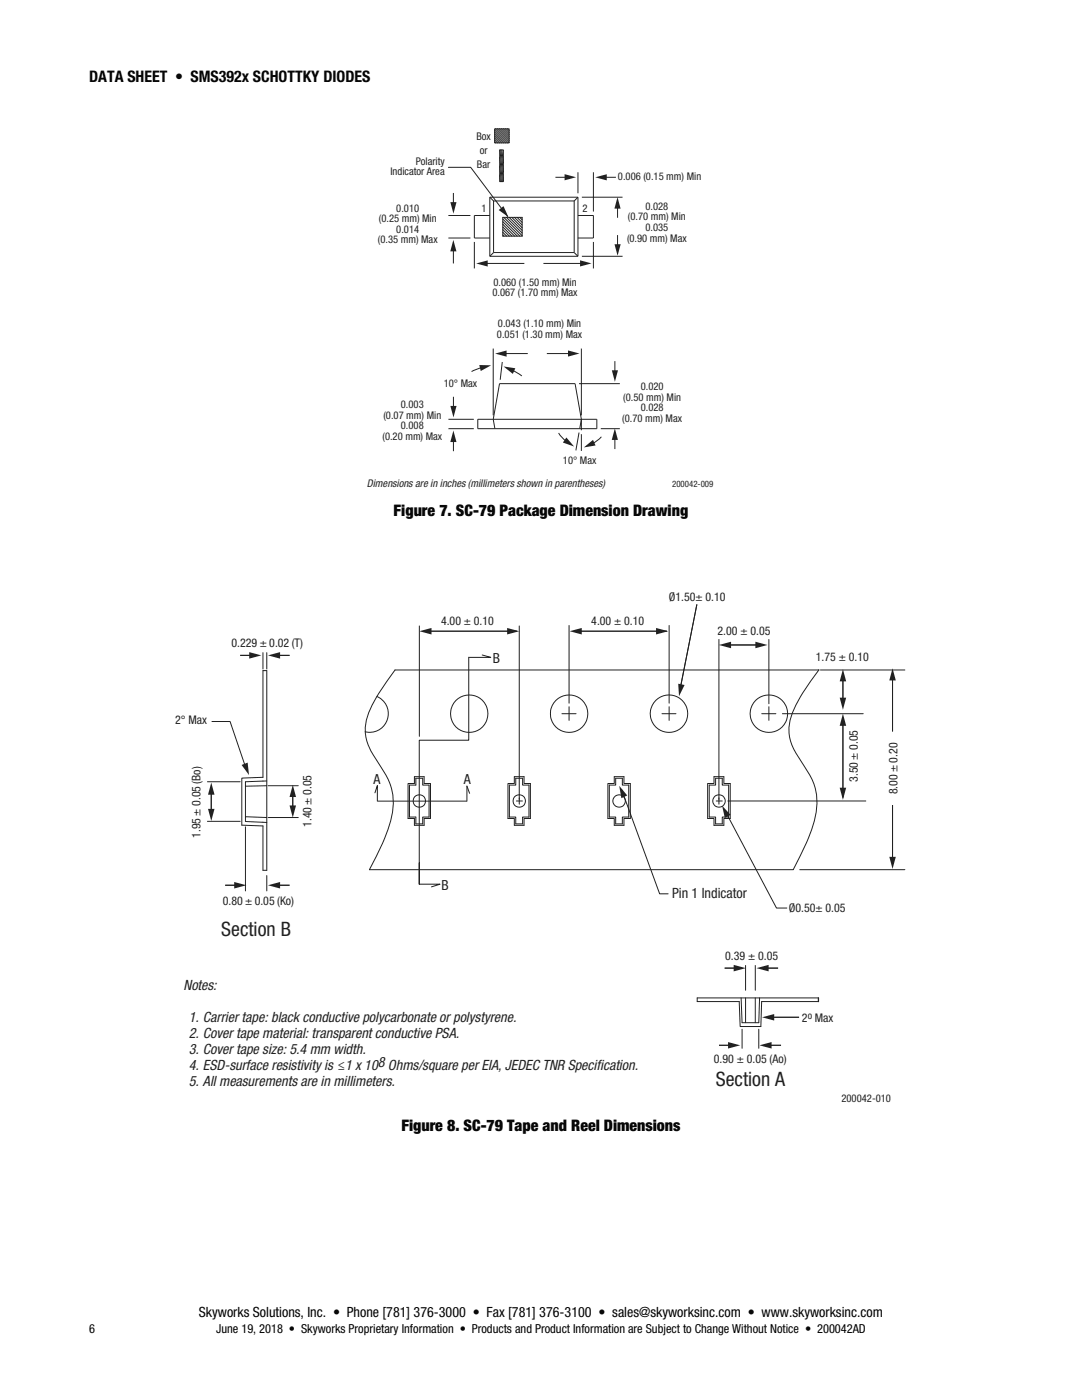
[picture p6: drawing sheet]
<svg xmlns="http://www.w3.org/2000/svg" width="216mm" height="279mm" viewBox="0 0 216 279" stroke-linecap="round" stroke-linejoin="round" font-family="sans-serif">
<path d="M99.5 41.9l1-.8 .9 2.2z" fill="#231f20"/>
<path d="M120 87.2l-1 .9-.8 .4" fill="none" stroke="#231f20" stroke-width=".2"/>
<path d="M116.5 89.3l1.8-1.5 .5 1.1z" fill="#231f20"/>
<path d="M111.5 86.4l.5 .8 1 .9" fill="none" stroke="#231f20" stroke-width=".2"/>
<path d="M113 87.3l1.6 1.8-2.3-.8z" fill="#231f20"/>
<path d="M96.2 73.4l-2.1 .7M115.5 86.3l-.6 3.6M116 83.7v2.2M116 86.7v3.3" fill="none" stroke="#231f20" stroke-width=".2"/>
<path d="M95.6 72.9h2.4l-2.1 1.1z" fill="#231f20"/>
<path d="M102.2 73.9l1.9 1.1" fill="none" stroke="#231f20" stroke-width=".2"/>
<path d="M100.5 73.1l2.3 .4-.5 1.1z" fill="#231f20"/>
<path d="M100.2 72.2l-.4 3.6M122.7 87.4v2.2" fill="none" stroke="#231f20" stroke-width=".2"/>
<path d="M122.7 85.5l.6 2.3h-1.2z" fill="#231f20"/>
<path d="M122.7 72.1v2.2" fill="none" stroke="#231f20" stroke-width=".2"/>
<path d="M122.1 73.9h1.2l-.6 2.3z" fill="#231f20"/>
<path d="M100.7 70.6h4.6M115.5 76.6h8.2M119.9 85.6h3.8" fill="none" stroke="#231f20" stroke-width=".2"/>
<path d="M98.8 70.6l2.3-.6v1.2z" fill="#231f20"/>
<path d="M109.1 70.6h4.7" fill="none" stroke="#231f20" stroke-width=".2"/>
<path d="M113.3 69.9l2.3 .7-2.3 .6z" fill="#231f20"/>
<path d="M90.5 79.2v2.2M98.4 69.6v13.3M116 69.6v13.3" fill="none" stroke="#231f20" stroke-width=".2"/>
<path d="M89.9 81h1.2l-.6 2.3z" fill="#231f20"/>
<path d="M90.5 87.8v2.2" fill="none" stroke="#231f20" stroke-width=".2"/>
<path d="M90.5 85.9l.6 2.3h-1.2z" fill="#231f20"/>
<path d="M123.2 46.9v2.3M89.5 83.7h5M89.5 85.6h5" fill="none" stroke="#231f20" stroke-width=".2"/>
<path d="M122.6 48.7h1.2l-.6 2.3z" fill="#231f20"/>
<path d="M123.2 41.2v2.3" fill="none" stroke="#231f20" stroke-width=".2"/>
<path d="M123.2 39.3l.6 2.3h-1.2z" fill="#231f20"/>
<path d="M110.8 35.4h2.3M116.1 39.4h8.1M116.1 51.2h8.1" fill="none" stroke="#231f20" stroke-width=".2"/>
<path d="M112.7 34.8l2.2 .6-2.2 .6z" fill="#231f20"/>
<path d="M120.7 35.4h2.2" fill="none" stroke="#231f20" stroke-width=".2"/>
<path d="M118.8 35.4l2.3-.6v1.2z" fill="#231f20"/>
<path d="M115.3 34.4v4.2M118.4 34.4v7.8M96.9 52.6h7.7" fill="none" stroke="#231f20" stroke-width=".2"/>
<path d="M95 52.6l2.3-.6v1.2z" fill="#231f20"/>
<path d="M108.4 52.6h7.8" fill="none" stroke="#231f20" stroke-width=".2"/>
<path d="M115.7 52l2.3 .6-2.3 .6z" fill="#231f20"/>
<path d="M90.5 38.5v2.3M94.6 48.3v5.3M118.4 48.3v5.3" fill="none" stroke="#231f20" stroke-width=".2"/>
<path d="M89.9 40.3h1.2l-.6 2.3z" fill="#231f20"/>
<path d="M90.5 49.7v2.9" fill="none" stroke="#231f20" stroke-width=".2"/>
<path d="M90.5 47.9l.6 2.3h-1.3z" fill="#231f20"/>
<g fill="none" stroke="#231f20" stroke-width=".2">
<path d="M89.5 33.4h4.4l7.4 9.8M97.7 39.4v11.8M97.7 39.4h17.6M97.7 39.4l.8 .7M98.7 27.9l.6 .6M98.7 27.1l1.4 1.4M98.7 28.3l.2 .2M98.7 27.5l1 1M98.7 26l2.6 2.5M98.7 26.7l1.8 1.8M98.7 26.3l2.2 2.2M98.7 25.7h2.9v2.8h-2.9z"/>
<path d="M98.9 25.7l2.7 2.8M99.3 25.7l2.3 2.4M99.6 25.7l2 2M99.7 29.9h.7v6.3h-.7zM99.7 34.9l.2 1.3M99.7 33.2l.4 3M99.7 31.4l.6 4.8M99.7 29.9l.7 6.2M99.9 29.9l.5 4.4M100 25.7l1.6 1.6M100.1 29.9l.3 2.6M100.4 25.7l1.2 1.2"/>
<path d="M100.8 25.7l.8 .8M101.2 25.7l.4 .4M115.3 39.4l-.7 .7M115.3 39.4v11.8M89.5 43h4.4M89.5 47.5h4.4M97.7 51.2h17.6M97.7 43h-3.1v4.5h3.1M98.5 50.4l-.8 .8M98.5 50.4h16.1M100.3 43.7l3.4 3.4M100.3 44.8l2.4 2.3"/>
<path d="M100.3 46.4l.8 .7M100.3 44.2l2.9 2.9M100.3 45.8l1.3 1.3M100.3 45.3l1.9 1.8M100.3 46.9l.3 .2M100.3 43.4h3.9v3.7h-3.9zM100.5 43.4l3.7 3.6M101.1 43.4l3.1 3.1M101.6 43.4l2.6 2.6M102.1 43.4l2.1 2M102.7 43.4l1.5 1.5M103.2 43.4l1 1"/>
<path d="M103.7 43.4l.5 .5M114.6 40.1v10.3M114.6 50.4l.7 .8M114.6 40.1h-16.1v10.3M115.3 43h3.1v4.5h-3.1M95.3 83.7h23.8v1.9h-23.8zM98.7 85.6l-.3-1.9 1.3-7.1h15.1l1.2 7.1-.3 1.9M42.3 144h3.6l3.2 9.3M144.6 161.6l10.3 19.6h2.1"/>
</g>
<path d="M83.7 126l2.4-.7v1.3z" fill="#231f20"/>
<path d="M85.1 126h18" fill="none" stroke="#231f20" stroke-width=".2"/>
<g fill="#231f20">
<path d="M101.2 125.3l2.4 .7-2.4 .6z"/>
<path d="M113.7 126l2.4-.7v1.3z"/>
</g>
<path d="M115.1 126h18" fill="none" stroke="#231f20" stroke-width=".2"/>
<g fill="#231f20">
<path d="M130.9 125.3l2.4 .7-2.4 .6z"/>
<path d="M143.5 128.7l2.4-.6v1.3z"/>
</g>
<path d="M144.6 128.7h7.5" fill="none" stroke="#231f20" stroke-width=".2"/>
<g fill="#231f20">
<path d="M150.7 128.1l2.4 .6-2.4 .7z"/>
<path d="M167.5 139.2h1.3l-.6 2.5z"/>
</g>
<path d="M168.2 134.5v6.1" fill="none" stroke="#231f20" stroke-width=".2"/>
<g fill="#231f20">
<path d="M168.2 133.6l.6 2.4h-1.3z"/>
<path d="M167.5 157.2h1.3l-.6 2.4z"/>
</g>
<path d="M168.2 143.2v15.9" fill="none" stroke="#231f20" stroke-width=".2"/>
<g fill="#231f20">
<path d="M168.2 142.4l.6 2.5h-1.3z"/>
<path d="M177.4 171h1.3l-.6 2.4z"/>
</g>
<path d="M178.1 134.7v11.3M178.1 160.7v11.2" fill="none" stroke="#231f20" stroke-width=".2"/>
<g fill="#231f20">
<path d="M178.1 133.4l.6 2.4h-1.3z"/>
<path d="M151 193.2l2.4-.6v1.3z"/>
</g>
<path d="M152.6 193.2h2.7" fill="none" stroke="#231f20" stroke-width=".2"/>
<path d="M152.1 203l2.4-.6v1.3z" fill="#231f20"/>
<path d="M144.6 193.2h2.7M153.7 203h5.7" fill="none" stroke="#231f20" stroke-width=".2"/>
<g fill="#231f20">
<path d="M146.4 192.6l2.4 .6-2.4 .7z"/>
<path d="M53.5 130.8l2.4-.7v1.3z"/>
</g>
<path d="M47.9 130.8h2.7M55.1 130.8h2.7" fill="none" stroke="#231f20" stroke-width=".2"/>
<g fill="#231f20">
<path d="M49.7 130.1l2.4 .7-2.4 .6z"/>
<path d="M53.5 176.7l2.4-.7v1.3z"/>
</g>
<path d="M44.9 176.7h2.7M55.1 176.7h2.7" fill="none" stroke="#231f20" stroke-width=".2"/>
<g fill="#231f20">
<path d="M46.7 176l2.5 .7-2.5 .6z"/>
<path d="M41.5 161.4h1.3l-.6 2.4z"/>
</g>
<path d="M42.2 157.9v4.3" fill="none" stroke="#231f20" stroke-width=".2"/>
<g fill="#231f20">
<path d="M42.2 156.2l.6 2.4h-1.3z"/>
<path d="M57.8 160.7h1.3l-.7 2.5z"/>
</g>
<path d="M58.4 157.7v4.3" fill="none" stroke="#231f20" stroke-width=".2"/>
<g fill="#231f20">
<path d="M58.4 156.6l.7 2.5h-1.3z"/>
<path d="M151.5 208.6l2.5-.6v1.3z"/>
</g>
<path d="M143.5 208.6h2.7M153.2 208.6h2.6" fill="none" stroke="#231f20" stroke-width=".2"/>
<g fill="#231f20">
<path d="M145.3 208l2.4 .6-2.4 .7z"/>
<path d="M139 120.7l-3.2 16.5z"/>
</g>
<path d="M139 120.7l-3.2 16.5" fill="none" stroke="#231f20" stroke-width=".2"/>
<g fill="#231f20">
<path d="M135.3 136.5l1.3 .2-1.1 2.2z"/>
<path d="M144.1 160.8l1.7 1.8-1.2 .6z"/>
<path d="M48.2 152.7l1.2-.5 .3 2.5z"/>
</g>
<path d="M93.5 131.2v16.5h-9.8v28.8v-4.3M96.2 130.7l1.7 .5h-4.3M74.8 158.2l.5-1.4v3.1M75.4 159.9h17.7M93.7 158.3l-.5-1.4v3M83.7 176.5h4.1l-1.7 .5" fill="none" stroke="#231f20" stroke-width=".2"/>
<path d="M123.6 156.8l1.6 2-1.2 .5z" fill="#231f20"/>
<g fill="none" stroke="#231f20" stroke-width=".2">
<path d="M52.5 133.8h.7v39.9h-.7v-8.9l-4.3-.1v-9.4l4.3-.2zM52.5 130.3v3.2M53.2 130.3v3.2M75.2 139a3.7 3.7 0 0 1 2.1 4.6 3.7 3.7 0 0 1-4.4 2.5M78.8 133.7h84.6a31.2 31.2 0 0 0-5.7 9.8 8.4 8.4 0 0 0 1.4 7.2 23.8 23.8 0 0 1 3.7 7 16 16 0 0 1-1.4 9.3l-3.1 6.6h-84.6a39.3 39.3 0 0 0 4.6-11.2 11.5 11.5 0 0 0-2.3-9.3 14.7 14.7 0 0 1-3.1-6.7 13.1 13.1 0 0 1 2.7-8zM83.7 124.9v22.1M103.6 124.9v35.6M113.6 124.8v15.5M133.5 124.8v15.5M143.5 127.6v32.9M153.4 127.6v12.8M163.4 133.7h.1"/>
<path d="M163.7 133.7h16.9M41.4 156h6.5M52.5 155.9h.1M53.2 156.8l-4.2 .1M53.2 155.9l-4.2 .1v7.9l4.2 .2M53.5 156.8h6M82.7 155h1.9v1.4h1.3v6.9h-1.3v1.4h-1.9v-1.4h-1.3v-6.9h1.3zM83 155.3h1.3v1.4h1.3v6.4h-1.3v1.3h-1.3v-1.3h-1.3v-6.4h1.3zM102.9 155.3h1.4v1.4h1.2v6.4h-1.2v1.3h-1.4v-1.3h-1.3v-6.4h1.3zM103 159.9h1.2M112.1 142.4h2.8M113.6 141v2.8"/>
<path d="M122.9 155.3h1.3v1.4h1.3v6.4h-1.3v1.3h-1.3v-1.3h-1.3v-6.4h1.3zM124 157.6l7.6 20.8h1.7M132.1 142.4h2.8M133.5 141v2.8M142.8 155.3h1.3v1.4h1.3v6.4h-1.3v1.3h-1.3v-1.3h-1.3v-6.4h1.3zM142.9 159.9h1.2M145.2 159.9h27.6M152 142.4h2.8M153.4 141v2.8M156.1 142.4h16.1M41.4 163.9h6.5M49 163l4.2 .2"/>
<path d="M49 165v12.8M52.5 164.1h.1M53.2 174.7v3.1M53.5 163.2h6M105.8 163.3h-1.2v1.4h-2v-1.4h-1.2v-6.9h1.2v-1.4h2v1.4h1.2v6.9M125.8 163.3h-1.3v1.4h-1.9v-1.4h-1.3v-6.9h1.3v-1.4h1.9v1.4h1.3v6.9M145.7 163.3h-1.3v1.4h-1.9v-1.4h-1.3v-6.9h1.3v-1.4h1.9v1.4h1.3v6.9M159.6 173.6h21M147.9 199.2l.2 4.9h3.3l.2-4.9M148.8 199.2v4.9M148.8 192.7v4.9M150.7 199.2v4.9"/>
<path d="M150.7 192.7v4.9M163.3 199.2h-24.2v.7h8.4l.2 5h4.1l.2-5h11.3M148.1 205.4v3.8M151.4 205.4v3.8"/>
<circle cx="83.7" cy="159.9" r="1.24"/>
<circle cx="93.6" cy="142.4" r="3.7"/>
<circle cx="103.6" cy="159.9" r="1.24"/>
<circle cx="113.6" cy="142.4" r="3.7"/>
<circle cx="123.5" cy="159.9" r="1.24"/>
<circle cx="133.5" cy="142.4" r="3.7"/>
<circle cx="143.5" cy="159.9" r="1.25"/>
<circle cx="153.4" cy="142.4" r="3.7"/>
</g>
<path d="M163.3 199.2v.7" fill="none" stroke="#231f20" stroke-width=".26"/>
<g font-size="4" fill="#231f20">
<text x="44.1" y="186.7">Section B</text>
<text x="142.8" y="216.7">Section A</text>
</g>
<g font-size="3.2">
<text x="17.8" y="16.4">DATA SHEET • SMS392x SCHOTTKY DIODES</text>
<text x="78.5" y="103">Figure 7. SC-79 Package Dimension Drawing</text>
<text x="80.1" y="225.7">Figure 8. SC-79 Tape and Reel Dimensions</text>
</g>
<g font-size="2.8" fill="#231f20">
<text x="98.3" y="132.3">B</text>
<text x="74.5" y="156.4">A</text>
<text x="92.5" y="156.5">A</text>
<text x="88.1" y="177.5">B</text>
<text x="134.1" y="179.3">Pin 1 Indicator</text>
<text x="36.6" y="197.7">Notes:</text>
<text x="37.7" y="204">1. Carrier tape: black conductive polycarbonate or polystyrene.</text>
<text x="37.7" y="207.2">2. Cover tape material: transparent conductive PSA.</text>
<text x="37.7" y="210.3">3. Cover tape size: 5.4 mm width.</text>
<text x="37.7" y="213.5">4. ESD-surface resistivity is ≤1 x 108Ohms/square per EIA, JEDEC TNR Specif</text>
<text x="119" y="213.5">ication.</text>
<text x="37.7" y="216.7">5. All measurements are in millimeters.</text>
</g>
<text font-size="2.8" x="39.7" y="262.8">Skyworks Solutions, Inc. • Phone [781] 376-3000 • Fax [781] 376-3100 • sales@skyworksinc.com • www.skyworksinc.com</text>
<g font-size="2.5">
<text x="17.8" y="266.1">6</text>
<text x="43.1" y="266.1">June 19, 2018 • Skyworks Proprietary Information • Products and Product Information are Subject to Change Without Notice • 200042AD</text>
</g>
<g font-size="2.4" fill="#231f20">
<text x="133.5" y="119.9">Ø1.50± 0.10</text>
<text x="88" y="124.8">4.00 ± 0.10</text>
<text x="118" y="124.8">4.00 ± 0.10</text>
<text x="46.2" y="129.1">0.229 ± 0.02 (T)</text>
<text x="143.2" y="126.8">2.00 ± 0.05</text>
<text x="162.8" y="131.9">1.75 ± 0.10</text>
<text x="34.9" y="144.6">2° Max</text>
<text x="171.2" y="156.1" transform="rotate(-90 171.2 156.1)">3.50 ± 0.05</text>
<text x="179.1" y="158.6" transform="rotate(-90 179.1 158.6)">8.00 ± 0.20</text>
<text x="40" y="167.2" transform="rotate(-90 40 167.2)">1.95 ± 0.05 (Bo)</text>
<text x="62.2" y="165" transform="rotate(-90 62.2 165)">1.40 ± 0.05</text>
<text x="44.4" y="180.6">0.80 ± 0.05 (Ko)</text>
<text x="157.4" y="182.1">Ø0.50± 0.05</text>
<text x="144.7" y="191.5">0.39 ± 0.05</text>
<text x="160" y="204">2 Max</text>
<text x="142.4" y="212.2">0.90 ± 0.05 (Ao)</text>
</g>
<g font-size="2.1" fill="#231f20">
<text x="95.1" y="27.8">Box</text>
<text x="77.9" y="35">Indicator Area</text>
<text x="82.9" y="32.9">Polarity</text>
<text x="95.2" y="33.5">Bar</text>
<text x="95.7" y="30.7">or</text>
<text x="123.3" y="36">0.006 (0.15 mm) Min</text>
<text x="128.8" y="41.9">0.028</text>
<text x="75.6" y="44.3">(0.25 mm) Min</text>
<text x="79.1" y="42.2">0.010</text>
<text x="79.1" y="46.5">0.014</text>
<text x="96.1" y="42.2">1</text>
<text x="116.2" y="42.2">2</text>
<text x="125.3" y="44">(0.70 mm) Min</text>
<text x="128.8" y="46.1">0.035</text>
<text x="75.4" y="48.6">(0.35 mm) Max</text>
<text x="125.1" y="48.2">(0.90 mm) Max</text>
<text x="98.3" y="59.1">0.067 (1.70 mm) Max</text>
<text x="98.4" y="57">0.060 (1.50 mm) Min</text>
<text x="99.4" y="65.3">0.043 (1.10 mm) Min</text>
<text x="99.2" y="67.4">0.051 (1.30 mm) Max</text>
<text x="88.5" y="77.1">10° Max</text>
<text x="127.9" y="77.8">0.020</text>
<text x="76.5" y="83.6">(0.07 mm) Min</text>
<text x="80" y="81.4">0.003</text>
<text x="124.4" y="79.9">(0.50 mm) Min</text>
<text x="127.9" y="82.1">0.028</text>
<text x="76.3" y="87.8">(0.20 mm) Max</text>
<text x="80" y="85.7">0.008</text>
<text x="124.2" y="84.2">(0.70 mm) Max</text>
<text x="112.3" y="92.7">10° Max</text>
<text x="73.2" y="97.1">Dimensions are in inches (millimeters shown in parentheses)</text>
<text x="167.9" y="220">200042-010</text>
</g>
<text font-size="2" fill="#231f20" x="161.2" y="203.4">o</text>
<text font-size="1.8" fill="#231f20" x="134.1" y="97.1">200042-009</text>
</svg>
